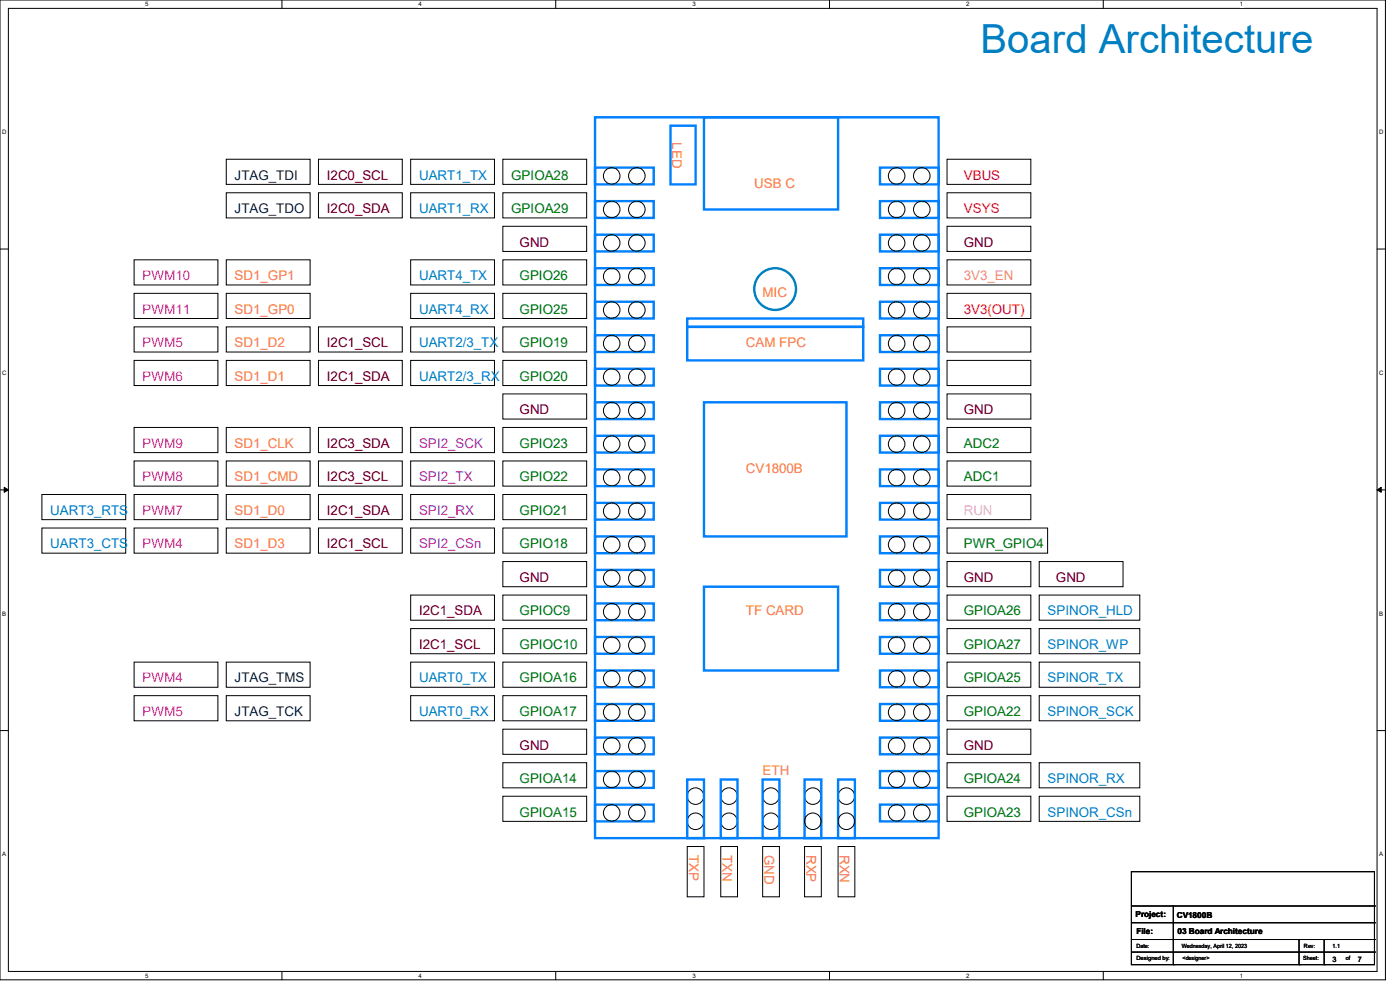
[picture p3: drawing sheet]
<svg xmlns="http://www.w3.org/2000/svg" width="297mm" height="210mm" viewBox="0 0 297 210" stroke-linecap="round" stroke-linejoin="round" font-family="sans-serif">
<path d="M0 0h293.9v207.9h-293.9zM1.8 1.8h290.3v204.3h-290.3z" fill="none" stroke="#000" stroke-width=".21"/>
<g fill="#fff">
<path d="M30.8 .2h.7v1.4h-.7z"/>
<path d="M30.8 206.2h.7v1.4h-.7z"/>
</g>
<path d="M59.8 0v1.8M59.8 206.1v1.8" fill="none" stroke="#000" stroke-width=".21"/>
<g fill="#fff">
<path d="M88.8 .2h.7v1.4h-.7z"/>
<path d="M88.8 206.2h.7v1.4h-.7z"/>
</g>
<path d="M117.9 0v1.8M117.9 206.1v1.8" fill="none" stroke="#000" stroke-width=".21"/>
<g fill="#fff">
<path d="M146.9 .2h.7v1.4h-.7z"/>
<path d="M146.9 206.2h.7v1.4h-.7z"/>
</g>
<path d="M176 0v1.8M176 206.1v1.8" fill="none" stroke="#000" stroke-width=".21"/>
<g fill="#fff">
<path d="M205 .2h.7v1.4h-.7z"/>
<path d="M205 206.2h.7v1.4h-.7z"/>
</g>
<path d="M234.1 0v1.8M234.1 206.1v1.8" fill="none" stroke="#000" stroke-width=".21"/>
<g fill="#fff">
<path d="M263.1 .2h.6v1.4h-.6z"/>
<path d="M263.1 206.2h.6v1.4h-.6z"/>
<path d="M.5 27.3h.9v1.4h-.9z"/>
<path d="M292.6 27.3h.9v1.4h-.9z"/>
<path d="M.5 78.4h.9v1.4h-.9z"/>
<path d="M292.6 78.4h.9v1.4h-.9z"/>
</g>
<path d="M0 52.8h1.8M292.1 52.8h1.8" fill="none" stroke="#000" stroke-width=".21"/>
<g fill="#fff">
<path d="M.5 129.5h.8v1.4h-.8z"/>
<path d="M292.6 129.5h.8v1.4h-.8z"/>
</g>
<path d="M0 103.9h1.8M292.1 103.9h1.8" fill="none" stroke="#000" stroke-width=".21"/>
<path d="M.9 103.4l.9 .5-.9 .5zM292.1 103.9l.9-.5v1z" fill="#000" stroke="#000" stroke-width=".21"/>
<g fill="#fff">
<path d="M.5 180.5h.8v1.4h-.8z"/>
<path d="M292.6 180.5h.8v1.4h-.8z"/>
</g>
<g fill="none" stroke="#000" stroke-width=".21">
<path d="M48 33.8h17.8v5.3h-17.8zM67.6 33.8h17.7v5.3h-17.7zM87.1 33.8h17.8v5.3h-17.8zM106.7 33.8h17.8v5.3h-17.8zM200.9 33.8h17.8v5.3h-17.8zM28.4 55.1h17.8v5.4h-17.8zM48 55.1h17.8v5.4h-17.8zM48 40.9h17.8v5.3h-17.8zM67.6 40.9h17.7v5.3h-17.7zM87.1 40.9h17.8v5.3h-17.8zM87.1 55.1h17.8v5.4h-17.8zM106.7 40.9h17.8v5.3h-17.8z"/>
<path d="M106.7 48h17.8v5.3h-17.8zM106.7 55.1h17.8v5.4h-17.8zM200.9 55.1h17.8v5.4h-17.8zM200.9 48h17.8v5.3h-17.8zM200.9 40.9h17.8v5.3h-17.8zM28.4 62.2h17.8v5.4h-17.8zM28.4 69.3h17.8v5.4h-17.8zM28.4 76.5h17.8v5.3h-17.8zM48 69.3h17.8v5.4h-17.8zM48 76.5h17.8v5.3h-17.8zM48 62.2h17.8v5.4h-17.8zM67.6 76.5h17.7v5.3h-17.7z"/>
<path d="M67.6 69.3h17.7v5.4h-17.7zM87.1 62.2h17.8v5.4h-17.8zM87.1 69.3h17.8v5.4h-17.8zM87.1 76.5h17.8v5.3h-17.8zM106.7 62.2h17.8v5.4h-17.8zM106.7 69.3h17.8v5.4h-17.8zM106.7 76.5h17.8v5.3h-17.8zM200.9 62.2h17.8v5.4h-17.8zM200.9 76.5h17.8v5.3h-17.8zM200.9 69.3h17.8v5.4h-17.8zM28.4 90.7h17.8v5.3h-17.8zM28.4 97.8h17.8v5.3h-17.8z"/>
<path d="M48 90.7h17.8v5.3h-17.8zM48 97.8h17.8v5.3h-17.8zM67.6 90.7h17.7v5.3h-17.7zM67.6 97.8h17.7v5.3h-17.7zM87.1 90.7h17.8v5.3h-17.8zM87.1 97.8h17.8v5.3h-17.8zM106.7 83.6h17.8v5.3h-17.8zM106.7 90.7h17.8v5.3h-17.8zM106.7 97.8h17.8v5.3h-17.8zM200.9 97.8h17.8v5.3h-17.8zM200.9 90.7h17.8v5.3h-17.8zM200.9 83.6h17.8v5.3h-17.8z"/>
<path d="M8.9 104.9h17.8v5.3h-17.8zM8.9 112h17.8v5.3h-17.8zM28.4 104.9h17.8v5.3h-17.8zM28.4 112h17.8v5.3h-17.8zM48 104.9h17.8v5.3h-17.8zM48 112h17.8v5.3h-17.8zM67.6 104.9h17.7v5.3h-17.7zM67.6 112h17.7v5.3h-17.7zM87.1 104.9h17.8v5.3h-17.8zM87.1 112h17.8v5.3h-17.8zM106.7 104.9h17.8v5.3h-17.8zM106.7 112h17.8v5.3h-17.8z"/>
<path d="M106.7 119.1h17.8v5.4h-17.8zM200.9 119.1h17.8v5.4h-17.8zM200.9 112h21.3v5.3h-21.3zM200.9 104.9h17.8v5.3h-17.8zM220.5 119.1h17.8v5.4h-17.8zM87.1 126.2h17.8v5.4h-17.8zM87.1 133.3h17.8v5.4h-17.8zM106.7 126.2h17.8v5.4h-17.8zM106.7 133.3h17.8v5.4h-17.8zM200.9 133.3h17.8v5.4h-17.8zM200.9 126.2h17.8v5.4h-17.8zM220.5 133.3h21.3v5.4h-21.3z"/>
<path d="M220.5 126.2h21.3v5.4h-21.3zM0 155h1.8M28.4 140.5h17.8v5.3h-17.8zM28.4 147.6h17.8v5.3h-17.8zM48 140.5h17.8v5.3h-17.8zM48 147.6h17.8v5.3h-17.8zM87.1 140.5h17.8v5.3h-17.8zM87.1 147.6h17.8v5.3h-17.8zM106.7 140.5h17.8v5.3h-17.8zM106.7 147.6h17.8v5.3h-17.8zM106.7 154.7h17.8v5.3h-17.8zM200.9 140.5h17.8v5.3h-17.8z"/>
<path d="M200.9 147.6h17.8v5.3h-17.8zM200.9 154.7h17.8v5.3h-17.8zM220.5 140.5h21.3v5.3h-21.3zM220.5 147.6h21.3v5.3h-21.3zM292.1 155h1.8M106.7 161.8h17.8v5.3h-17.8zM106.7 168.9h17.8v5.3h-17.8zM145.8 179.6h3.6v10.6h-3.6zM152.9 179.6h3.6v10.6h-3.6zM161.8 179.6h3.6v10.6h-3.6zM170.7 179.6h3.5v10.6h-3.5zM177.8 179.6h3.6v10.6h-3.6z"/>
<path d="M200.9 168.9h17.8v5.3h-17.8zM200.9 161.8h17.8v5.3h-17.8zM220.5 168.9h21.3v5.3h-21.3zM220.5 161.8h21.3v5.3h-21.3zM240 184.9h51.6v19.7h-51.6zM240 192.2h51.6M240 195.7h51.6M240 199.3h51.6M248.9 192.2v12.4M275.6 199.3v5.3M280.9 199.3v5.3M291.6 192.2h.1"/>
<path d="M291.6 195.7h.1M291.6 199.3h.1M240 202h51.6M248.9 204.6h.1M275.6 204.6h.1M280.9 204.6h.1M291.6 202h.1"/>
<circle cx="129.8" cy="37.3" r="1.76"/>
<circle cx="135.1" cy="37.3" r="1.76"/>
<circle cx="190.2" cy="37.3" r="1.76"/>
<circle cx="195.6" cy="37.3" r="1.76"/>
<circle cx="129.8" cy="51.5" r="1.76"/>
<circle cx="129.8" cy="44.4" r="1.76"/>
<circle cx="129.8" cy="58.7" r="1.76"/>
<circle cx="135.1" cy="44.4" r="1.76"/>
<circle cx="135.1" cy="51.5" r="1.76"/>
<circle cx="135.1" cy="58.7" r="1.76"/>
<circle cx="190.2" cy="44.4" r="1.76"/>
<circle cx="190.2" cy="51.5" r="1.76"/>
<circle cx="190.2" cy="58.7" r="1.76"/>
<circle cx="195.6" cy="58.7" r="1.76"/>
<circle cx="195.6" cy="51.5" r="1.76"/>
<circle cx="195.6" cy="44.4" r="1.76"/>
<circle cx="129.8" cy="72.9" r="1.76"/>
<circle cx="129.8" cy="65.8" r="1.76"/>
<circle cx="129.8" cy="80" r="1.76"/>
<circle cx="135.1" cy="65.8" r="1.76"/>
<circle cx="135.1" cy="80" r="1.76"/>
<circle cx="135.1" cy="72.9" r="1.76"/>
<circle cx="190.2" cy="72.9" r="1.76"/>
<circle cx="190.2" cy="65.8" r="1.76"/>
<circle cx="190.2" cy="80" r="1.76"/>
<circle cx="195.6" cy="72.9" r="1.76"/>
<circle cx="195.6" cy="65.8" r="1.76"/>
<circle cx="195.6" cy="80" r="1.76"/>
<circle cx="129.8" cy="94.2" r="1.76"/>
<circle cx="129.8" cy="87.1" r="1.76"/>
<circle cx="135.1" cy="94.2" r="1.76"/>
<circle cx="135.1" cy="87.1" r="1.76"/>
<circle cx="190.2" cy="87.1" r="1.76"/>
<circle cx="190.2" cy="94.2" r="1.76"/>
<circle cx="195.6" cy="87.1" r="1.76"/>
<circle cx="195.6" cy="94.2" r="1.76"/>
<circle cx="129.8" cy="108.4" r="1.76"/>
<circle cx="129.8" cy="101.3" r="1.76"/>
<circle cx="129.8" cy="115.5" r="1.76"/>
<circle cx="135.1" cy="108.4" r="1.76"/>
<circle cx="135.1" cy="101.3" r="1.76"/>
<circle cx="135.1" cy="115.5" r="1.76"/>
<circle cx="190.2" cy="101.3" r="1.76"/>
<circle cx="190.2" cy="108.4" r="1.76"/>
<circle cx="190.2" cy="115.5" r="1.76"/>
<circle cx="195.6" cy="108.4" r="1.76"/>
<circle cx="195.6" cy="101.3" r="1.76"/>
<circle cx="195.6" cy="115.5" r="1.76"/>
<circle cx="129.8" cy="122.7" r="1.76"/>
<circle cx="129.8" cy="129.8" r="1.76"/>
<circle cx="129.8" cy="136.9" r="1.76"/>
<circle cx="135.1" cy="136.9" r="1.76"/>
<circle cx="135.1" cy="122.7" r="1.76"/>
<circle cx="135.1" cy="129.8" r="1.76"/>
<circle cx="190.2" cy="122.7" r="1.76"/>
<circle cx="190.2" cy="136.9" r="1.76"/>
<circle cx="190.2" cy="129.8" r="1.76"/>
<circle cx="195.6" cy="129.8" r="1.76"/>
<circle cx="195.6" cy="122.7" r="1.76"/>
<circle cx="195.6" cy="136.9" r="1.76"/>
<circle cx="129.8" cy="158.2" r="1.76"/>
<circle cx="129.8" cy="144" r="1.76"/>
<circle cx="129.8" cy="151.1" r="1.76"/>
<circle cx="135.1" cy="158.2" r="1.76"/>
<circle cx="135.1" cy="144" r="1.76"/>
<circle cx="135.1" cy="151.1" r="1.76"/>
<circle cx="190.2" cy="144" r="1.76"/>
<circle cx="190.2" cy="158.2" r="1.76"/>
<circle cx="190.2" cy="151.1" r="1.76"/>
<circle cx="195.6" cy="151.1" r="1.76"/>
<circle cx="195.6" cy="158.2" r="1.76"/>
<circle cx="195.6" cy="144" r="1.76"/>
<circle cx="129.8" cy="165.3" r="1.76"/>
<circle cx="129.8" cy="172.4" r="1.76"/>
<circle cx="135.1" cy="172.4" r="1.76"/>
<circle cx="135.1" cy="165.3" r="1.76"/>
<circle cx="147.6" cy="168.9" r="1.76"/>
<circle cx="147.6" cy="174.2" r="1.76"/>
<circle cx="154.7" cy="168.9" r="1.76"/>
<circle cx="154.7" cy="174.2" r="1.76"/>
<circle cx="163.6" cy="174.2" r="1.76"/>
<circle cx="163.6" cy="168.9" r="1.76"/>
<circle cx="172.4" cy="168.9" r="1.76"/>
<circle cx="172.4" cy="174.2" r="1.76"/>
<circle cx="179.6" cy="174.2" r="1.76"/>
<circle cx="179.6" cy="168.9" r="1.76"/>
<circle cx="190.2" cy="165.3" r="1.76"/>
<circle cx="190.2" cy="172.4" r="1.76"/>
<circle cx="195.6" cy="165.3" r="1.76"/>
<circle cx="195.6" cy="172.4" r="1.76"/>
</g>
<g fill="none" stroke="#0080ff" stroke-width=".51">
<path d="M126.2 24.9h72.9v152.9h-72.9zM126.2 35.6h12.5v3.5h-12.5zM142.2 26.7h5.4v12.4h-5.4zM149.4 24.9h28.4v19.5h-28.4zM186.7 35.6h12.4v3.5h-12.4zM126.2 42.7h12.5v3.5h-12.5zM126.2 49.8h12.5v3.5h-12.5zM126.2 56.9h12.5v3.6h-12.5zM186.7 42.7h12.4v3.5h-12.4zM186.7 49.8h12.4v3.5h-12.4zM186.7 56.9h12.4v3.6h-12.4zM126.2 64h12.5v3.6h-12.5z"/>
<path d="M126.2 71.1h12.5v3.6h-12.5zM126.2 78.2h12.5v3.6h-12.5zM145.8 69.3h37.3v7.2h-37.3zM145.8 67.6h37.3v1.7h-37.3zM186.7 64h12.4v3.6h-12.4zM186.7 71.1h12.4v3.6h-12.4zM186.7 78.2h12.4v3.6h-12.4zM126.2 85.3h12.5v3.6h-12.5zM126.2 92.5h12.5v3.5h-12.5zM126.2 99.6h12.5v3.5h-12.5zM149.4 85.3h30.2v28.5h-30.2zM186.7 85.3h12.4v3.6h-12.4z"/>
<path d="M186.7 92.5h12.4v3.5h-12.4zM186.7 99.6h12.4v3.5h-12.4zM126.2 106.7h12.5v3.5h-12.5zM126.2 113.8h12.5v3.5h-12.5zM186.7 106.7h12.4v3.5h-12.4zM186.7 113.8h12.4v3.5h-12.4zM126.2 120.9h12.5v3.6h-12.5zM126.2 128h12.5v3.6h-12.5zM126.2 135.1h12.5v3.6h-12.5zM149.4 124.5h28.4v17.7h-28.4zM186.7 120.9h12.4v3.6h-12.4zM186.7 128h12.4v3.6h-12.4z"/>
<path d="M186.7 135.1h12.4v3.6h-12.4zM126.2 142.2h12.5v3.6h-12.5zM126.2 149.4h12.5v3.5h-12.5zM126.2 156.5h12.5v3.5h-12.5zM186.7 142.2h12.4v3.6h-12.4zM186.7 149.4h12.4v3.5h-12.4zM186.7 156.5h12.4v3.5h-12.4zM126.2 163.6h12.5v3.5h-12.5zM126.2 170.7h12.5v3.5h-12.5zM145.8 165.4h3.6v12.4h-3.6zM152.9 165.4h3.6v12.4h-3.6zM161.8 165.4h3.6v12.4h-3.6z"/>
<path d="M170.7 165.4h3.5v12.4h-3.5zM177.8 165.4h3.6v12.4h-3.6zM186.7 163.6h12.4v3.5h-12.4zM186.7 170.7h12.4v3.5h-12.4z"/>
</g>
<circle cx="164.4" cy="61.3" r="4.4" fill="none" stroke="#0080c0" stroke-width=".51"/>
<text font-size="8.5" fill="#0080c0" x="208" y="11.2">Board Architecture</text>
<g font-size="2.8" fill="#ff8000">
<text x="142.6" y="30.2" transform="rotate(90 142.6 30.2)">LED</text>
<text x="160" y="39.9">USB C</text>
<text x="49.8" y="59.4">SD1_GP1</text>
<text x="161.8" y="63">MIC</text>
<text x="49.8" y="66.5">SD1_GP0</text>
<text x="49.8" y="73.7">SD1_D2</text>
<text x="158.2" y="73.7">CAM FPC</text>
<text x="49.8" y="80.8">SD1_D1</text>
<text x="49.8" y="95">SD1_CLK</text>
<text x="158.2" y="100.3">CV1800B</text>
<text x="49.8" y="102.1">SD1_CMD</text>
<text x="49.8" y="109.2">SD1_D0</text>
<text x="49.8" y="116.3">SD1_D3</text>
<text x="158.2" y="130.6">TF CARD</text>
<text x="161.8" y="164.3">ETH</text>
<text x="146.2" y="181.4" transform="rotate(90 146.2 181.4)">TXP</text>
<text x="153.3" y="181.4" transform="rotate(90 153.3 181.4)">TXN</text>
<text x="162.2" y="181.4" transform="rotate(90 162.2 181.4)">GND</text>
<text x="171.1" y="181.4" transform="rotate(90 171.1 181.4)">RXP</text>
<text x="178.2" y="181.4" transform="rotate(90 178.2 181.4)">RXN</text>
</g>
<g font-size="2.8" fill="#000080">
<text x="49.8" y="38.1">JTAG_TDI</text>
<text x="49.8" y="45.2">JTAG_TDO</text>
<text x="49.8" y="144.8">JTAG_TMS</text>
<text x="49.8" y="151.9">JTAG_TCK</text>
</g>
<g font-size="2.8" fill="#800000">
<text x="69.3" y="38.1">I2C0_SCL</text>
<text x="69.3" y="45.2">I2C0_SDA</text>
<text x="110.2" y="52.3">GND</text>
<text x="204.5" y="52.3">GND</text>
<text x="69.3" y="73.7">I2C1_SCL</text>
<text x="69.3" y="80.8">I2C1_SDA</text>
<text x="110.2" y="87.9">GND</text>
<text x="204.5" y="87.9">GND</text>
<text x="69.3" y="95">I2C3_SDA</text>
<text x="69.3" y="102.1">I2C3_SCL</text>
<text x="69.3" y="109.2">I2C1_SDA</text>
<text x="69.3" y="116.3">I2C1_SCL</text>
<text x="110.2" y="123.4">GND</text>
<text x="204.5" y="123.4">GND</text>
<text x="224" y="123.4">GND</text>
<text x="88.9" y="130.6">I2C1_SDA</text>
<text x="88.9" y="137.7">I2C1_SCL</text>
<text x="110.2" y="159">GND</text>
<text x="204.5" y="159">GND</text>
</g>
<g font-size="2.8" fill="#0080c0">
<text x="88.9" y="38.1">UART1_TX</text>
<text x="88.9" y="45.2">UART1_RX</text>
<text x="88.9" y="59.4">UART4_TX</text>
<text x="88.9" y="66.5">UART4_RX</text>
<text x="88.9" y="73.7">UART2/3_TX</text>
<text x="88.9" y="80.8">UART2/3_RX</text>
<text x="10.7" y="109.2">UART3_RTS</text>
<text x="10.7" y="116.3">UART3_CTS</text>
<text x="222.2" y="130.6">SPINOR_HLD</text>
<text x="222.2" y="137.7">SPINOR_WP</text>
<text x="88.9" y="144.8">UART0_TX</text>
<text x="222.2" y="144.8">SPINOR_TX</text>
<text x="88.9" y="151.9">UART0_RX</text>
<text x="222.2" y="151.9">SPINOR_SCK</text>
<text x="222.2" y="166.1">SPINOR_RX</text>
<text x="222.2" y="173.2">SPINOR_CSn</text>
</g>
<g font-size="2.8" fill="#008000">
<text x="108.5" y="38.1">GPIOA28</text>
<text x="108.5" y="45.2">GPIOA29</text>
<text x="110.2" y="59.4">GPIO26</text>
<text x="110.2" y="66.5">GPIO25</text>
<text x="110.2" y="73.7">GPIO19</text>
<text x="110.2" y="80.8">GPIO20</text>
<text x="110.2" y="95">GPIO23</text>
<text x="204.5" y="95">ADC2</text>
<text x="110.2" y="102.1">GPIO22</text>
<text x="204.5" y="102.1">ADC1</text>
<text x="110.2" y="109.2">GPIO21</text>
<text x="110.2" y="116.3">GPIO18</text>
<text x="204.5" y="116.3">PWR_GPIO4</text>
<text x="110.2" y="130.6">GPIOC9</text>
<text x="204.5" y="130.6">GPIOA26</text>
<text x="110.2" y="137.7">GPIOC10</text>
<text x="204.5" y="137.7">GPIOA27</text>
<text x="110.2" y="144.8">GPIOA16</text>
<text x="204.5" y="144.8">GPIOA25</text>
<text x="110.2" y="151.9">GPIOA17</text>
<text x="204.5" y="151.9">GPIOA22</text>
<text x="110.2" y="166.1">GPIOA14</text>
<text x="204.5" y="166.1">GPIOA24</text>
<text x="110.2" y="173.2">GPIOA15</text>
<text x="204.5" y="173.2">GPIOA23</text>
</g>
<g font-size="2.8" fill="#f00">
<text x="204.5" y="38.1">VBUS</text>
<text x="204.5" y="45.2">VSYS</text>
<text x="204.5" y="66.5">3V3(OUT)</text>
</g>
<g font-size="2.8" fill="#f0f">
<text x="30.2" y="59.4">PWM10</text>
<text x="30.2" y="66.5">PWM11</text>
<text x="30.2" y="73.7">PWM5</text>
<text x="30.2" y="80.8">PWM6</text>
<text x="30.2" y="95">PWM9</text>
<text x="30.2" y="102.1">PWM8</text>
<text x="30.2" y="109.2">PWM7</text>
<text x="30.2" y="116.3">PWM4</text>
<text x="30.2" y="144.8">PWM4</text>
<text x="30.2" y="151.9">PWM5</text>
</g>
<text font-size="2.8" fill="#ff8080" x="204.5" y="59.4">3V3_EN</text>
<g font-size="2.8" fill="#8000ff">
<text x="88.9" y="95">SPI2_SCK</text>
<text x="88.9" y="102.1">SPI2_TX</text>
<text x="88.9" y="109.2">SPI2_RX</text>
<text x="88.9" y="116.3">SPI2_CSn</text>
</g>
<text font-size="2.8" fill="#ff80ff" x="204.5" y="109.2">RUN</text>
<g font-size="1.7">
<text x="240.9" y="194.5">Project:</text>
<text x="249.6" y="194.7">CV1800B</text>
<text x="241.1" y="198.1">File:</text>
<text x="249.8" y="198.2">03 Board Architecture</text>
</g>
<g font-size="1.6">
<text x="282.7" y="204.1">3</text>
<text x="288" y="204.1">7</text>
</g>
<g font-size="1.3">
<text x="30.8" y="1.3">5</text>
<text x="88.8" y="1.3">4</text>
<text x="146.9" y="1.3">3</text>
<text x="205" y="1.3">2</text>
<text x="263.1" y="1.3">1</text>
<text x=".5" y="28.4">D</text>
<text x="292.6" y="28.4">D</text>
<text x=".5" y="79.5">C</text>
<text x="292.6" y="79.5">C</text>
<text x=".5" y="130.6">B</text>
<text x="292.6" y="130.6">B</text>
<text x=".5" y="181.7">A</text>
<text x="292.6" y="181.7">A</text>
<text x="30.8" y="207.4">5</text>
<text x="88.8" y="207.4">4</text>
<text x="146.9" y="207.4">3</text>
<text x="205" y="207.4">2</text>
<text x="263.1" y="207.4">1</text>
</g>
<g font-size="1.2">
<text x="241.1" y="201.2">Date:</text>
<text x="241.1" y="203.7">Designed by:</text>
<text x="250.7" y="201.2">Wednesday, April 12, 2023</text>
<text x="250.9" y="203.7">&lt;designer&gt;</text>
<text x="276.5" y="203.7">Sheet:</text>
<text x="276.6" y="201.2">Rev:</text>
<text x="282.7" y="201.2">1.1</text>
<text x="285.5" y="203.7">of</text>
</g>
</svg>
